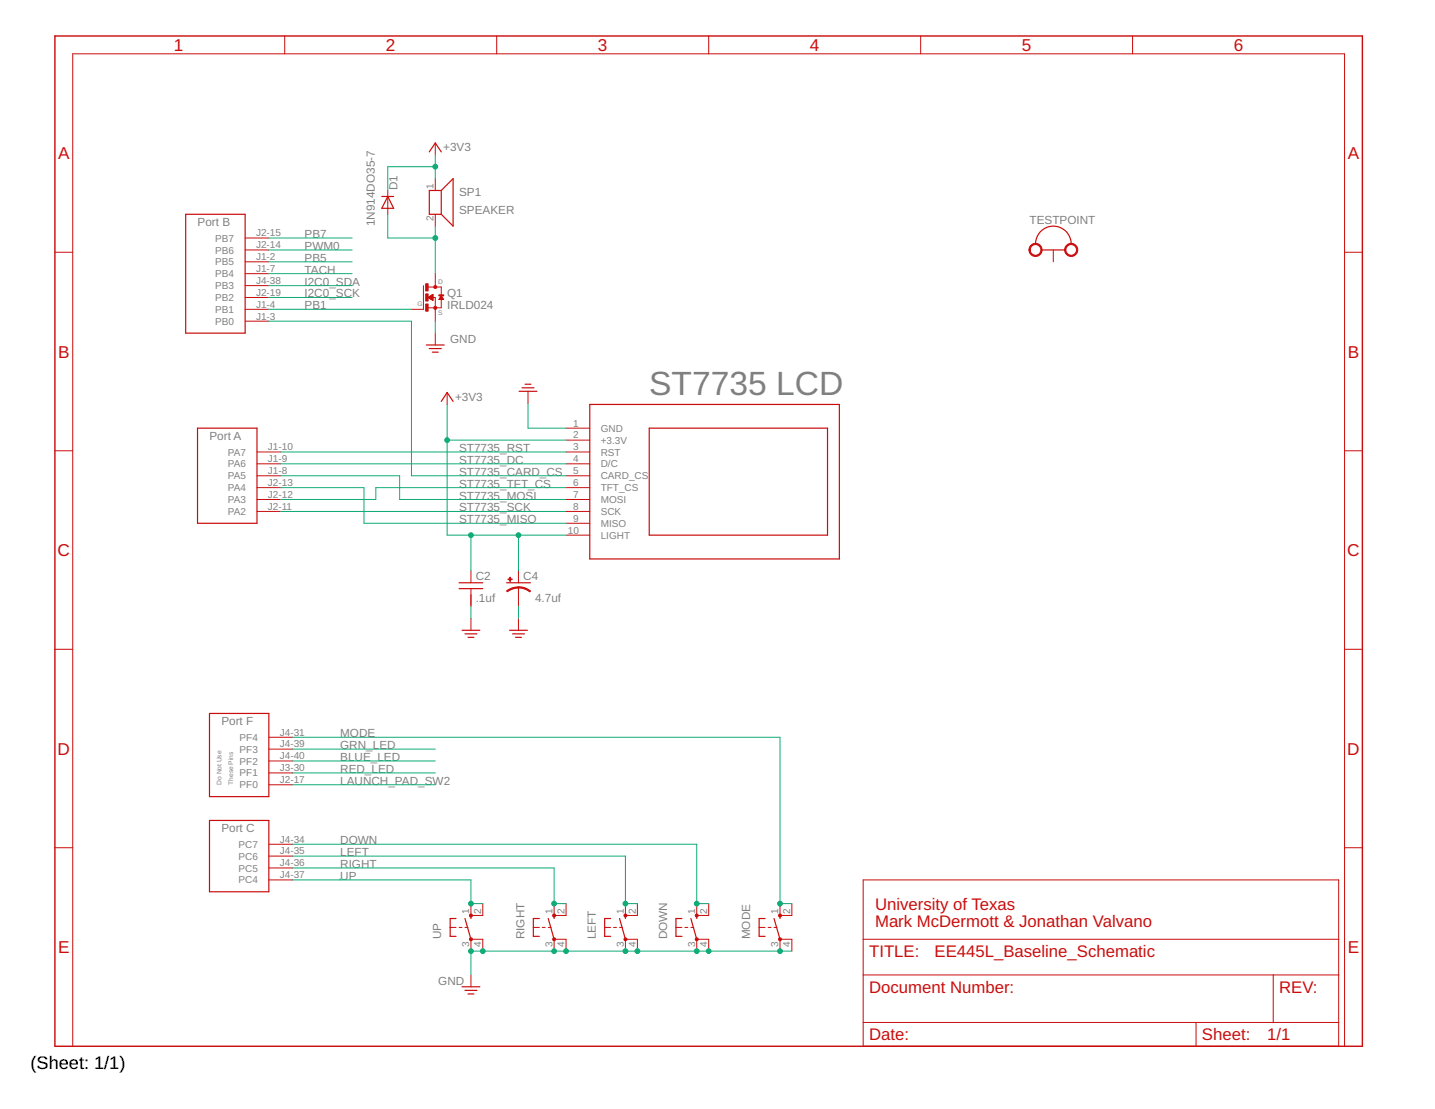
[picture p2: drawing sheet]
<svg xmlns="http://www.w3.org/2000/svg" width="279mm" height="216mm" viewBox="0 0 279 216" stroke-linecap="round" stroke-linejoin="round" font-family="sans-serif">
<g fill="none" stroke="#c90d0c" stroke-width=".23">
<path d="M74.3 38.2h2.3M75.5 38.2l1.1 2.4h-2.3zM83.6 29.6l1.2-1.8 1.1 1.8M85.9 37.1h-2.3v4.6h2.3M85.9 37.1v4.6M85.9 37.1l2.3-2.3v9.2l-2.3-2.3M36.2 41.7h11.5v23.2h-11.5zM201.6 47.5a3.5 3.5 0 0 1 3.5-3.5 3.5 3.5 0 0 1 3.5 3.5M202.8 48.7h4.6M83 67.2h3.5M83.6 67.9h2.3M84.2 68.6h1.1"/>
<path d="M85.9 78.1l1.2-1.7 1.1 1.7M101.1 76.2h3.4M101.6 75.5h2.4M102.2 74.8h1.2M114.8 78.7h48.6v30.1h-48.6zM38.5 83.4h11.5v18.5h-11.5zM126.4 83.4h34.7v20.8h-34.7zM89.4 113.5h4.6M89.4 114.6h4.6M98.6 113.5h4.7M40.8 138.9h11.5v16.2h-11.5zM90 122.7h3.4"/>
<path d="M90.5 123.4h2.4M91.1 124.1h1.2M99.2 122.7h3.5M99.8 123.4h2.3M100.4 124.1h1.1M40.8 159.7h11.5v13.9h-11.5zM88.8 178.8h-1.1v3.5h1.1M90.5 178.8l1.2 4.1M91.7 178.2v.6M105 178.8h-1.2v3.5h1.2M106.7 178.8l1.2 4.1M107.9 178.2v.6"/>
<path d="M118.9 178.8h-1.2v3.5h1.2M120.6 178.8l1.2 4.1M121.8 178.2v.6M132.8 178.8h-1.2v3.5h1.2M134.5 178.8l1.2 4.1M135.7 178.2v.6M149 178.8h-1.2v3.5h1.2M150.7 178.8l1.2 4.1M151.9 178.2v.6M90 192.1h3.4M90.5 192.8h2.4M91.1 193.5h1.2"/>
</g>
<g fill="none" stroke="#c90d0c" stroke-width=".19">
<path d="M55.4 7v3.5M96.7 7v3.5M138 7v3.5M179.3 7v3.5M220.5 7v3.5M75.5 37.1v4.6M84.8 27.8v2.3M84.8 34.8v2.3M10.7 49.1h3.5M47.7 57.9h4.6M47.7 55.6h4.6M47.7 53.3h4.6"/>
<path d="M47.7 51h4.6M47.7 48.7h4.6M47.7 46.3h4.6M82.4 55.6v4.6h-2.3M83.3 55.9h2.6v4h-2.6M83.4 57.9l.9-.6v1.2zM83.4 57.9h1.4v4.6M83.4 57.8h.9M83.5 58h.8M83.6 58h.7M83.6 57.7h.7M83.7 58.1h.6"/>
<path d="M83.7 57.7h.6M83.8 58.2h.5M83.8 57.6h.5M83.9 58.2h.4M83.9 57.6h.4M84 58.3h.3M84 57.5h.3M84.1 57.4h.2M84.2 58.4h.1M84.2 57.4h.1M84.3 58.5h.1M84.8 41.7v2.3"/>
<path d="M84.8 53.3v2.6M85.5 58.3h.8M85.6 58.1h.7M85.6 58h.6M85.7 57.9h.4M85.8 57.8h.2M85.8 57.7h.2M85.9 57.6l.5 .7h-1zM205.1 48.7v2.3M261.8 49.1h3.5M47.7 62.5h4.6M47.7 60.2h4.6"/>
<path d="M84.8 64.9v2.3M87.1 76.4v2.3M102.8 76.2v2.3M10.7 87.8h3.5M50 88h4.7M50 90.3h4.7M50 92.6h4.7M50 94.9h4.7M50 97.2h4.7M50 99.6h4.7M110.2 88h4.6M110.2 90.3h4.6"/>
<path d="M110.2 92.6h4.6M110.2 94.9h4.6M110.2 97.2h4.6M110.2 99.6h4.6M110.2 83.4h4.6M110.2 85.7h4.6M261.8 87.8h3.5M91.7 111.1v2.4M91.7 114.6v3.5M100.9 111.1v2.4M100.9 114.4v3.7M110.2 101.9h4.6"/>
<path d="M110.2 104.2h4.6M10.7 126.4h3.5M91.7 120.4v2.3M100.9 120.4v2.3M261.8 126.4h3.5M52.3 152.8h4.7M52.3 150.5h4.7M52.3 148.1h4.7M52.3 145.8h4.7M52.3 143.5h4.7M10.7 165h3.5M52.3 171.3h4.7"/>
<path d="M52.3 169h4.7M52.3 166.7h4.7M52.3 164.4h4.7M91.7 175.9v2.3h2.3v-2.3M107.9 175.9v2.3h2.3v-2.3M121.8 175.9v2.3h2.3v-2.3M135.7 175.9v2.3h2.3v-2.3M151.9 175.9v2.3h2.3v-2.3M168.1 171.3h92.5v32.4h-92.5zM261.8 165h3.5M87.7 180.6h1.1M89.4 180.6h.6"/>
<path d="M90.5 180.6h.6M91.7 185.2v-2.3h2.3v2.3M91.7 189.8v2.3M103.8 180.6h1.2M105.6 180.6h.6M106.7 180.6h.6M107.9 185.2v-2.3h2.3v2.3M117.7 180.6h1.2M119.5 180.6h.5M120.6 180.6h.6M121.8 185.2v-2.3h2.3v2.3M131.6 180.6h1.2"/>
<path d="M133.3 180.6h.6M134.5 180.6h.6M135.7 185.2v-2.3h2.3v2.3M147.8 180.6h1.2M149.5 180.6h.6M150.7 180.6h.6M151.9 185.2v-2.3h2.3v2.3M168.1 182.9h92.5M168.1 189.8h92.5M168.1 199.1h92.5M232.9 199.1v4.6M247.9 189.8v9.3"/>
<path d="M14.2 203.7v-193.2h247.6v193.2"/>
</g>
<g fill="#c90d0c" stroke="#c90d0c" stroke-width=".19">
<path d="M91.5 178h.4v.5h-.4z" fill-rule="evenodd"/>
<path d="M107.7 178h.4l.1 .2-.1 .3h-.4z" fill-rule="evenodd"/>
<path d="M121.6 178h.4l.1 .2-.1 .3h-.4z" fill-rule="evenodd"/>
<path d="M135.4 178h.5l.1 .2-.1 .3h-.5z" fill-rule="evenodd"/>
<path d="M200.7 47.8a1.28 1.28 0 0 1 2 .2 1.28 1.28 0 0 1-.8 1.9 1.28 1.28 0 0 1-1.6-1.2h.3a1.04 1.04 0 0 1 1.4-1 1.04 1.04 0 0 1 .3 1.7 1.04 1.04 0 0 1-1.7-.5v-.2h-.3z" fill-rule="evenodd"/>
<path d="M207.7 47.8a1.28 1.28 0 0 1 2 .2 1.28 1.28 0 0 1-.8 1.9 1.28 1.28 0 0 1-1.6-1.2h.2a1.04 1.04 0 0 1 1.5-1 1.04 1.04 0 0 1 .3 1.7 1.04 1.04 0 0 1-1.7-.5l-.1-.2h-.2z" fill-rule="evenodd"/>
<path d="M84.5 59.7h.5v.5h-.5z" fill-rule="evenodd"/>
<path d="M151.7 178h.4v.5h-.4z" fill-rule="evenodd"/>
<path d="M100.9 114.2h.3a3.6 3.6 0 0 1 2.1 .8l-.2 .2-.8-.5-1.4-.2z" fill-rule="evenodd"/>
<path d="M98.6 115l1.1-.6 1.2-.1v.2l-.9 .1-1.2 .6z" fill-rule="evenodd"/>
<circle cx="91.7" cy="182.9" r=".3"/>
<circle cx="107.9" cy="182.9" r=".3"/>
<circle cx="121.8" cy="182.9" r=".3"/>
<circle cx="135.7" cy="182.9" r=".3"/>
<circle cx="84.8" cy="55.9" r=".3"/>
<circle cx="151.9" cy="182.9" r=".3"/>
</g>
<path d="M10.7 7h254.6v196.7h-254.6z" fill="none" stroke="#c90d0c" stroke-width=".28"/>
<g fill="#c90d0c" stroke="#c90d0c" stroke-width=".19">
<path d="M82.9 55.2h.5v1.4h-.5z"/>
<path d="M82.9 57.2h.5v1.4h-.5z"/>
<path d="M82.9 59.2h.5v1.4h-.5z"/>
<path d="M85.4 57.4h1v.2h-1z"/>
<path d="M98.9 112.7h.8v.1h-.8z"/>
<path d="M99.3 112.4h.1v.8h-.1z"/>
</g>
<g fill="none" stroke="#0dab76" stroke-width=".19">
<path d="M84.8 30.1v4.7M84.8 32.4h-9.3v4.7M52.3 46.3h16.3M52.3 57.9h16.3M52.3 55.6h16.3M52.3 53.3h16.3M52.3 51h16.3M52.3 48.7h16.3M75.5 41.7v4.6h9.3M84.8 44v9.3M52.3 62.5h27.8v30.1h30.1M52.3 60.2h27.8"/>
<path d="M84.8 62.5v2.4M87.1 78.7v25.5h23.1M102.8 78.5v4.9h7.4M54.7 88h55.5M54.7 90.3h55.5M54.7 92.6h23.1v4.6h32.4M54.7 99.6h55.5M54.7 94.9h16.2v7h39.3M87.1 85.7h23.1M110.2 94.9h-37v2.3h-18.5M91.7 104.2v6.9M91.7 118.1v2.3"/>
<path d="M100.9 104.2v6.9M100.9 118.1v2.3M57 143.5h94.9v32.4h2.3M57 145.8h27.8M57 148.1h27.8M57 150.5h27.8M57 152.8h27.8M57 171.3h34.7v4.6h2.3M57 169h50.9v6.9h2.3M57 166.7h64.8v9.2h2.3M57 164.4h78.7v11.5h2.3M66.2 171.1v.2"/>
<path d="M154.2 185.2h-62.5v4.6"/>
</g>
<g fill="#0dab76" stroke="#0dab76" stroke-width=".19">
<circle cx="91.7" cy="185.2" r=".47"/>
<circle cx="94" cy="185.2" r=".47"/>
<circle cx="107.9" cy="185.2" r=".47"/>
<circle cx="110.2" cy="185.2" r=".47"/>
<circle cx="121.8" cy="185.2" r=".47"/>
<circle cx="124.1" cy="185.2" r=".47"/>
<circle cx="135.7" cy="185.2" r=".47"/>
<circle cx="138" cy="185.2" r=".47"/>
<circle cx="151.9" cy="185.2" r=".47"/>
<circle cx="84.8" cy="32.4" r=".47"/>
<circle cx="91.7" cy="104.2" r=".47"/>
<circle cx="100.9" cy="104.2" r=".47"/>
<circle cx="87.1" cy="85.7" r=".47"/>
<circle cx="135.7" cy="175.9" r=".47"/>
<circle cx="121.8" cy="175.9" r=".47"/>
<circle cx="107.9" cy="175.9" r=".47"/>
<circle cx="91.7" cy="175.9" r=".47"/>
<circle cx="84.8" cy="46.3" r=".47"/>
<circle cx="151.9" cy="175.9" r=".47"/>
</g>
<text font-size="6.5" fill="#808080" x="126.4" y="76.9">ST7735 LCD</text>
<text font-size="3.5" x="-.5" y="208.2">sch (Sheet: 1/1)</text>
<g font-size="3.3" fill="#c90d0c">
<text x="33.9" y="9.9">1</text>
<text x="75.1" y="9.9">2</text>
<text x="116.4" y="9.9">3</text>
<text x="157.7" y="9.9">4</text>
<text x="199" y="9.9">5</text>
<text x="240.2" y="9.9">6</text>
<text x="11.3" y="31">A</text>
<text x="262.4" y="31">A</text>
<text x="11.3" y="69.6">B</text>
<text x="262.4" y="69.6">B</text>
<text x="11.2" y="108.3">C</text>
<text x="262.3" y="108.3">C</text>
<text x="11.2" y="146.9">D</text>
<text x="262.3" y="146.9">D</text>
<text x="170.4" y="177.1">University of Texas</text>
<text x="11.3" y="185.6">E</text>
<text x="170.4" y="180.5">Mark McDermott &amp; Jonathan Valvano</text>
<text x="262.4" y="185.6">E</text>
<text x="169.2" y="186.3">TITLE:</text>
<text x="182" y="186.3">EE445L_Baseline_Schematic</text>
<text x="169.2" y="193.3">Document Number:</text>
<text x="249.1" y="193.3">REV:</text>
<text x="169.2" y="202.5">Date:</text>
<text x="234" y="202.5">Sheet:</text>
<text x="246.8" y="202.5">1/1</text>
</g>
<g font-size="2.3" fill="#808080">
<text x="86.3" y="29.5">+3V3</text>
<text x="77.4" y="37.1" transform="rotate(-90 77.4 37.1)">D1</text>
<text x="89.4" y="41.7">SPEAKER</text>
<text x="89.4" y="38.2">SP1</text>
<text x="38.5" y="44">Port B</text>
<text x="59.3" y="46.3">PB7</text>
<text x="73" y="44" transform="rotate(-90 73 44)">1N914DO35-7</text>
<text x="200.5" y="43.6">TESTPOINT</text>
<text x="59.3" y="53.3">TACH</text>
<text x="59.3" y="51">PB5</text>
<text x="59.3" y="48.7">PWM0</text>
<text x="59.3" y="57.9">I2C0_SCK</text>
<text x="59.3" y="55.6">I2C0_SDA</text>
<text x="87.1" y="57.9">Q1</text>
<text x="59.3" y="60.2">PB1</text>
<text x="87.1" y="60.2">IRLD024</text>
<text x="87.6" y="66.8">GND</text>
<text x="88.6" y="78">+3V3</text>
<text x="40.8" y="85.7">Port A</text>
<text x="89.4" y="88">ST7735_RST</text>
<text x="89.4" y="90.3">ST7735_DC</text>
<text x="89.4" y="92.6">ST7735_CARD_CS</text>
<text x="89.4" y="94.9">ST7735_TFT_CS</text>
<text x="89.4" y="97.2">ST7735_MOSI</text>
<text x="89.4" y="99.6">ST7735_SCK</text>
<text x="89.4" y="101.9">ST7735_MISO</text>
<text x="92.6" y="112.9">C2</text>
<text x="101.9" y="112.9">C4</text>
<text x="92.6" y="117.3">.1uf</text>
<text x="104.2" y="117.3">4.7uf</text>
<text x="43.1" y="141.2">Port F</text>
<text x="66.2" y="143.5">MODE</text>
<text x="66.2" y="145.8">GRN_LED</text>
<text x="66.2" y="148.2">BLUE_LED</text>
<text x="66.2" y="150.5">RED_LED</text>
<text x="66.2" y="152.8">LAUNCH_PAD_SW2</text>
<text x="43.1" y="162">Port C</text>
<text x="66.2" y="164.3">DOWN</text>
<text x="66.2" y="166.7">LEFT</text>
<text x="66.2" y="169">RIGHT</text>
<text x="66.2" y="171.3">UP</text>
<text x="85.9" y="182.9" transform="rotate(-90 85.9 182.9)">UP</text>
<text x="102.1" y="182.9" transform="rotate(-90 102.1 182.9)">RIGHT</text>
<text x="116" y="182.9" transform="rotate(-90 116 182.9)">LEFT</text>
<text x="129.9" y="182.9" transform="rotate(-90 129.9 182.9)">DOWN</text>
<text x="146.1" y="182.9" transform="rotate(-90 146.1 182.9)">MODE</text>
<text x="85.3" y="191.8">GND</text>
</g>
<g font-size="1.9" fill="#808080">
<text x="84.4" y="36.8" transform="rotate(-90 84.4 36.8)">1</text>
<text x="41.9" y="47">PB7</text>
<text x="49.9" y="46">J2-15</text>
<text x="84.4" y="43.1" transform="rotate(-90 84.4 43.1)">2</text>
<text x="41.9" y="54">PB4</text>
<text x="41.9" y="51.7">PB5</text>
<text x="41.9" y="49.4">PB6</text>
<text x="49.9" y="53">J1-7</text>
<text x="49.9" y="50.6">J1-2</text>
<text x="49.9" y="48.3">J2-14</text>
<text x="41.9" y="58.6">PB2</text>
<text x="41.9" y="56.3">PB3</text>
<text x="49.9" y="59.9">J1-4</text>
<text x="49.9" y="57.6">J2-19</text>
<text x="49.9" y="55.3">J4-38</text>
<text x="41.9" y="63.2">PB0</text>
<text x="41.9" y="60.9">PB1</text>
<text x="49.9" y="62.2">J1-3</text>
<text x="111.6" y="83">1</text>
<text x="44.4" y="88.7">PA7</text>
<text x="52.2" y="87.7">J1-10</text>
<text x="52.2" y="90">J1-9</text>
<text x="111.6" y="85.4">2</text>
<text x="111.6" y="87.7">3</text>
<text x="111.6" y="90">4</text>
<text x="117" y="84.1">GND</text>
<text x="117" y="86.4">+3.3V</text>
<text x="117" y="88.7">RST</text>
<text x="44.4" y="91">PA6</text>
<text x="44.4" y="93.3">PA5</text>
<text x="44.4" y="95.6">PA4</text>
<text x="52.2" y="92.3">J1-8</text>
<text x="52.2" y="94.6">J2-13</text>
<text x="111.6" y="92.3">5</text>
<text x="111.6" y="94.6">6</text>
<text x="117" y="91">D/C</text>
<text x="117" y="93.3">CARD_CS</text>
<text x="117" y="95.6">TFT_CS</text>
<text x="44.4" y="97.9">PA3</text>
<text x="44.4" y="100.3">PA2</text>
<text x="52.2" y="96.9">J2-12</text>
<text x="52.2" y="99.2">J2-11</text>
<text x="111.6" y="96.9">7</text>
<text x="111.6" y="99.2">8</text>
<text x="111.6" y="101.5">9</text>
<text x="117" y="97.9">MOSI</text>
<text x="117" y="100.3">SCK</text>
<text x="110.5" y="103.9">10</text>
<text x="117" y="102.6">MISO</text>
<text x="117" y="104.9">LIGHT</text>
<text x="54.5" y="143.2">J4-31</text>
<text x="46.6" y="148.9">PF2</text>
<text x="46.6" y="146.5">PF3</text>
<text x="46.6" y="144.2">PF4</text>
<text x="54.5" y="147.8">J4-40</text>
<text x="54.5" y="145.5">J4-39</text>
<text x="46.6" y="153.5">PF0</text>
<text x="46.6" y="151.2">PF1</text>
<text x="54.5" y="152.5">J2-17</text>
<text x="54.5" y="150.1">J3-30</text>
<text x="46.4" y="167.4">PC6</text>
<text x="46.4" y="165.1">PC7</text>
<text x="54.5" y="166.3">J4-35</text>
<text x="54.5" y="164">J4-34</text>
<text x="46.4" y="172">PC4</text>
<text x="46.4" y="169.7">PC5</text>
<text x="54.5" y="171">J4-37</text>
<text x="54.5" y="168.7">J4-36</text>
<text x="91.4" y="177.9" transform="rotate(-90 91.4 177.9)">1</text>
<text x="93.7" y="177.9" transform="rotate(-90 93.7 177.9)">2</text>
<text x="107.6" y="177.9" transform="rotate(-90 107.6 177.9)">1</text>
<text x="109.9" y="177.9" transform="rotate(-90 109.9 177.9)">2</text>
<text x="121.5" y="177.9" transform="rotate(-90 121.5 177.9)">1</text>
<text x="123.8" y="177.9" transform="rotate(-90 123.8 177.9)">2</text>
<text x="135.3" y="177.9" transform="rotate(-90 135.3 177.9)">1</text>
<text x="137.7" y="177.9" transform="rotate(-90 137.7 177.9)">2</text>
<text x="151.5" y="177.9" transform="rotate(-90 151.5 177.9)">1</text>
<text x="153.9" y="177.9" transform="rotate(-90 153.9 177.9)">2</text>
<text x="91.4" y="184.3" transform="rotate(-90 91.4 184.3)">3</text>
<text x="93.7" y="184.3" transform="rotate(-90 93.7 184.3)">4</text>
<text x="107.6" y="184.3" transform="rotate(-90 107.6 184.3)">3</text>
<text x="109.9" y="184.3" transform="rotate(-90 109.9 184.3)">4</text>
<text x="121.5" y="184.3" transform="rotate(-90 121.5 184.3)">3</text>
<text x="123.8" y="184.3" transform="rotate(-90 123.8 184.3)">4</text>
<text x="135.3" y="184.3" transform="rotate(-90 135.3 184.3)">3</text>
<text x="137.7" y="184.3" transform="rotate(-90 137.7 184.3)">4</text>
<text x="151.5" y="184.3" transform="rotate(-90 151.5 184.3)">3</text>
<text x="153.9" y="184.3" transform="rotate(-90 153.9 184.3)">4</text>
</g>
<g font-size="1.3" fill="#808080">
<text x="81.3" y="59.6">G</text>
<text x="85.3" y="55.3">D</text>
<text x="85.3" y="61.4">S</text>
<text x="43.1" y="152.8" transform="rotate(-90 43.1 152.8)">Do Not Use</text>
<text x="45.4" y="152.8" transform="rotate(-90 45.4 152.8)">These Pins</text>
</g>
</svg>
